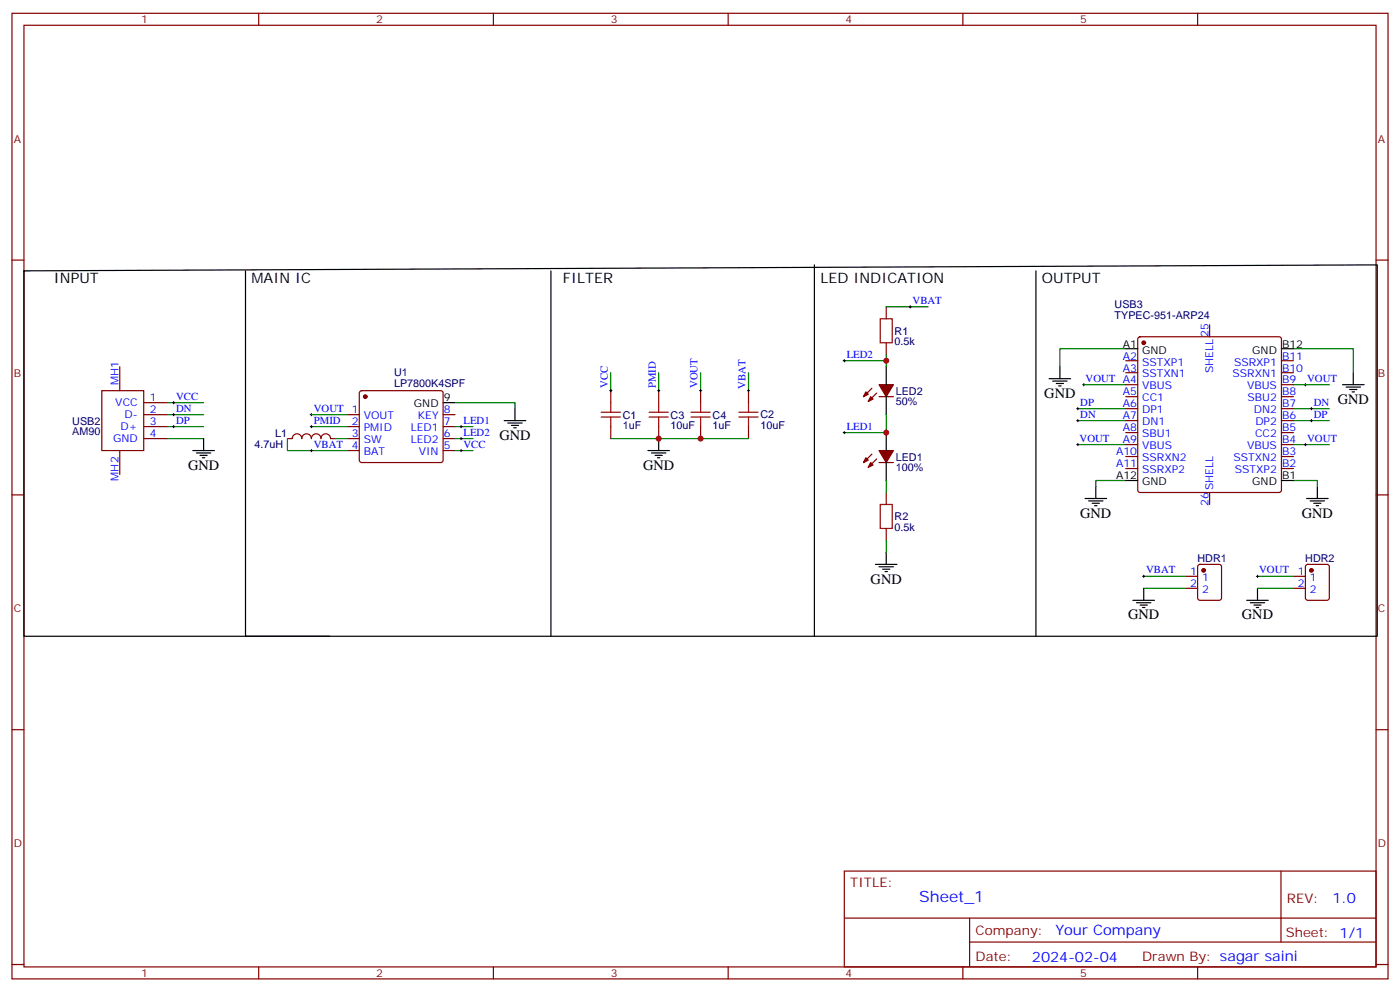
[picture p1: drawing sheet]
<svg xmlns="http://www.w3.org/2000/svg" width="412mm" height="292mm" viewBox="0 0 412 292" stroke-linecap="round" stroke-linejoin="round" font-family="sans-serif">
<g fill="none" stroke="#870000" stroke-width=".35">
<path d="M3.5 3.9h405.4v284.4h-405.4zM7.1 7.4h398.2v277.3h-398.2zM76.2 3.9v3.5M145.3 3.9v3.5M214.5 3.9v3.5M283.6 3.9v3.5M352.8 3.9v3.5M3.5 76.6h3.6M405.3 76.6h3.6M261.1 90.3v3.6M335.4 99.4l.4-.2h41l.5 .2 .2 .5v44.4l-.3 .5-.4 .2h-41l-.5-.2-.2-.5v-44.4zM356.3 95.6v3.6"/>
<path d="M30 115h12.3v17.7h-12.3zM35.3 108v7M42.3 118.6h7.1M106.1 115.2l.4-.2h23.3l.5 .2 .2 .5v19.8l-.2 .5-.5 .2h-23.3l-.5-.2-.2-.5v-19.8zM179.9 115v3.6M194 115v3.6M206.4 115v3.6M220.5 115v3.6M256.8 114.3l-2.4 2.5M258.2 115.7l-2.4 2.5M258.9 116.8h4.3M261.1 100.9v3.6"/>
<path d="M331.6 116.8h3.5M331.6 106.2h3.5M331.6 109.7h3.5M331.6 113.3h3.5M377.5 116.8h3.5M377.5 106.2h3.5M377.5 109.7h3.5M377.5 113.3h3.5M35.3 132.7v7M42.3 129.2h7.1M42.3 125.6h7.1M42.3 122.1h7.1"/>
<path d="M84.7 129.2l1.4-.1a1.41 1.41 0 0 1 1.4-1.4 1.41 1.41 0 0 1 1.4 1.5 1.41 1.41 0 0 1 1.4-1.5 1.41 1.41 0 0 1 1.4 1.5 1.41 1.41 0 0 1 1.4-1.5 1.41 1.41 0 0 1 1.4 1.5 1.41 1.41 0 0 1 1.5-1.5 1.41 1.41 0 0 1 1.4 1.5h1.4M102.3 129.2h3.5M102.3 125.6h3.5M102.3 122.1h3.5M102.3 132.7h3.5M130.5 129.2h3.6M130.5 125.6h3.6M130.5 122.1h3.6M130.5 132.7h3.6M179.9 125.6v3.6M194 125.6v3.6M206.4 125.6v3.6"/>
<path d="M220.5 125.6v3.6M256.8 133.7l-2.4 2.5M258.2 135.1l-2.4 2.5M258.9 136.2h4.3M331.6 120.3h3.5M331.6 123.9h3.5M331.6 127.4h3.5M331.6 130.9h3.5M331.6 134.4h3.5M331.6 138h3.5M377.5 120.3h3.5M377.5 123.9h3.5"/>
<path d="M377.5 127.4h3.5M377.5 130.9h3.5M377.5 134.4h3.5M377.5 138h3.5M3.5 145.7h3.6M261.1 145v3.6M261.1 155.6v3.5M356.3 145v3.6M405.3 145.7h3.6M349.2 169.7h3.6M349.2 173.2h3.6M353 166.4l.5-.2h5.6l.7 .4v9.5l-.4 .6-5.9 .1-.7-.5v-9.4z"/>
<path d="M381 169.7h3.5M381 173.2h3.5M384.8 166.4l.4-.2h5.7l.6 .4 .1 9.5-.5 .6-5.9 .1-.6-.5-.1-9.4zM3.5 214.9h3.6M405.3 214.9h3.6M248.7 256.5h156.6v28.2h-156.6zM377.3 256.5v20.9M248.7 270.4h156.5M285.6 277.4h119.6M285.6 270.4v14.1M3.5 284h3.6M76.2 284.7v3.6"/>
<path d="M145.3 284.7v3.6M214.5 284.7v3.6M283.6 284.7v3.6M352.8 284.7v3.6M405.3 284h3.6"/>
</g>
<g fill="none" stroke="#000" stroke-width=".35">
<path d="M7.1 79.8l398.6-1.8v109.4h-398.6zM72.3 79.8v107.6h24.7M162.3 79.8v107.6M239.9 78v109.4M305.2 79.8v107.6M130.5 118.6h3.6M261.1 108v5.3M261.1 116.8v5.3M309 111.5h6.4M310.1 112.2h4.2M311.1 112.9h2.2M311.9 113.6h.7"/>
<path d="M312.2 108v3.5M331.6 102.7h3.5M377.5 102.7h3.5M395.5 113.3h6.3M396.5 114h4.3M397.6 114.7h2.1M398.3 115.4h.7M398.6 109.7v3.6M56.8 132.7h6.3M57.9 133.4h4.2M58.9 134.1h2.1M59.6 134.8h.7"/>
<path d="M60 129.2v3.5M148.5 123.9h6.4M149.6 124.6h4.2M150.6 125.3h2.2M151.3 126h.7M151.7 120.3v3.6M190.9 132.7h6.3M191.9 133.4h4.2M193 134.1h2.1M193.7 134.8h.7M194 129.2v3.5M261.1 127.4v5.3"/>
<path d="M261.1 136.2v5.3M319.6 146.8h6.4M320.7 147.5h4.2M321.7 148.2h2.1M322.4 148.9h.7M322.8 143.3v3.5M331.6 141.5h3.5M377.5 141.5h3.5M384.9 146.8h6.3M385.9 147.5h4.3M387 148.2h2.1M387.7 148.9h.7"/>
<path d="M388.1 143.3v3.5M257.9 166.2h6.3M258.9 166.9h4.3M260 167.6h2.1M260.7 168.3h.7M261.1 162.7v3.5M333.7 176.8h6.4M334.8 177.5h4.2M335.8 178.2h2.2M336.5 178.9h.8M336.9 173.2v3.6M367.2 176.8h6.4"/>
<path d="M368.3 177.5h4.2M369.4 178.2h2.1M370.1 178.9h.7M370.4 173.2v3.6"/>
</g>
<g fill="#870000" stroke="#870000" stroke-width=".35">
<path d="M255.1 134.8l.7 .7-1.4 .7z"/>
<path d="M256.5 136.2l.7 .7-1.4 .7z"/>
<path d="M258.9 132.7h4.3l-2.1 3.5z"/>
<path d="M255.1 115.4l.7 .7-1.4 .7z"/>
<path d="M256.5 116.8l.7 .7-1.4 .7z"/>
<path d="M258.9 113.3h4.3l-2.1 3.5z"/>
<circle cx="107.6" cy="116.8" r=".53"/>
<circle cx="354.5" cy="168" r=".53"/>
<circle cx="386.3" cy="168" r=".53"/>
<circle cx="336.9" cy="100.9" r=".53"/>
</g>
<g fill="none" stroke="#a10000" stroke-width=".35">
<path d="M259.3 93.9h3.5v7h-3.5zM179.9 118.6v2.8M194 118.6v2.8M206.4 118.6v2.8M220.5 118.6v2.8M177.1 121.4h5.6M177.1 122.8h5.6M179.9 122.8v2.8M191.2 121.4h5.6M191.2 122.8h5.6M194 122.8v2.8M203.6 121.4h5.6"/>
<path d="M203.6 122.8h5.6M206.4 122.8v2.8M217.7 121.4h5.6M217.7 122.8h5.6M220.5 122.8v2.8M259.3 148.6h3.5v7h-3.5z"/>
</g>
<g fill="none" stroke="#008700" stroke-width=".35">
<path d="M261.1 90.3h12.3M49.4 118.6h10.6M134.1 118.6h17.6v1.7M179.9 109.7v5.3M194 109.7v5.3M206.4 109.7v5.3M220.5 109.7v5.3M248.7 106.2h12.4M261.1 104.5v3.5M319.3 113.3h12.3M331.6 102.7h-19.4v5.3M381 102.7h17.6v7"/>
<path d="M381 113.3h10.6M49.4 122.1h10.6M49.4 125.6h10.6M49.4 129.2h10.6M84.7 129.2v3.5h17.6M91.7 122.1h10.6M91.7 125.6h10.6M98.8 129.2h3.5M134.1 125.6h5.2M134.1 129.2h5.2M134.1 132.7h5.2M179.9 129.2h40.6"/>
<path d="M261.1 122.1v5.3h-12.4M317.5 120.3h14.1M317.5 123.9h14.1M317.5 130.9h14.1M381 120.3h10.6M381 123.9h10.6M381 130.9h10.6M261.1 141.5v3.5M261.1 159.1v3.6M331.6 141.5h-8.8v1.8M381 141.5h7.1v1.8M336.9 169.7h12.3"/>
<path d="M336.9 173.2h12.3M370.4 169.7h10.6M370.4 173.2h10.6"/>
</g>
<g fill="none" stroke="#000" stroke-width=".29">
<path d="M267.8 90.3h.7M268.1 90v.7M50.8 118.6h.7M51.2 118.2v.7M179.6 115h.7M179.9 114.7v.7M193.7 115h.7M194 114.7v.7M206 115h.7M206.4 114.7v.7M220.1 115h.7M220.5 114.7v.7"/>
<path d="M248.4 106.2h.7M248.7 105.9v.7M317.5 120v.7M318.9 113.3h.7M319.3 112.9v.7M384.2 113.3h.7M384.5 112.9v.7M386.3 120v.7M50.8 122.1h.7M50.8 125.6h.7M51.2 121.7v.7M51.2 125.3v.7"/>
<path d="M91.4 122.1h.7M91.4 125.6h.7M91.4 132.7h.7M91.7 121.7v.7M91.7 125.3v.7M91.7 132.3v.7M135.5 125.6h.7M135.5 129.2h.7M135.5 132.7h.7M135.8 125.3v.7M135.8 128.8v.7M135.8 132.3v.7"/>
<path d="M248.4 127.4h.7M248.7 127v.7M317.1 120.3h.8M317.1 123.9h.8M317.1 130.9h.8M317.5 123.5v.7M317.5 130.6v.7M384.2 130.9h.7M384.5 130.6v.7M385.9 120.3h.7M385.9 123.9h.7M386.3 123.5v.7"/>
<path d="M336.5 169.7h.8M336.9 169.4v.7M370.1 169.7h.7M370.4 169.4v.7"/>
</g>
<g fill="#c00">
<circle cx="261.1" cy="127.4" r=".88"/>
<circle cx="261.1" cy="106.2" r=".88"/>
<circle cx="194" cy="129.2" r=".88"/>
<circle cx="206.4" cy="129.2" r=".88"/>
</g>
<text font-size="4.6" fill="#00f" x="270.8" y="265.5">Sheet_1</text>
<g font-size="4.2">
<text x="15.9" y="83.3">INPUT</text>
<text x="74.1" y="83.3">MAIN IC</text>
<text x="165.8" y="83.3">FILTER</text>
<text x="241.7" y="83.3">LED INDICATION</text>
<text x="306.9" y="83.3">OUTPUT</text>
<text x="307.6" y="117.2">GND</text>
<text x="394.1" y="118.9">GND</text>
<text x="147.1" y="129.5">GND</text>
<text x="55.4" y="138.3">GND</text>
<text x="189.4" y="138.3">GND</text>
<text x="318.2" y="152.4">GND</text>
<text x="383.5" y="152.4">GND</text>
<text x="256.5" y="171.8">GND</text>
<text x="332.3" y="182.4">GND</text>
<text x="365.8" y="182.4">GND</text>
</g>
<g font-size="4.2" fill="#00f">
<text x="392.5" y="265.8">1.0</text>
<text x="310.9" y="275.3">Your Company</text>
<text x="304" y="283.1">2024-02-04</text>
</g>
<g font-size="3.9" fill="#800">
<text x="250.5" y="261.1">TITLE:</text>
<text x="379.1" y="265.8">REV:</text>
<text x="287.4" y="275.3">Company:</text>
<text x="378.7" y="275.9">Sheet: 1/1</text>
<text x="287.4" y="283">Date:</text>
<text x="336.4" y="283.1">Drawn By: sagar saini</text>
</g>
<g font-size="3.2" fill="#800">
<text x="41.6" y="6.9">1</text>
<text x="110.8" y="6.9">2</text>
<text x="179.9" y="6.9">3</text>
<text x="249.1" y="6.9">4</text>
<text x="318.2" y="6.9">5</text>
<text x="4.1" y="42">A</text>
<text x="405.9" y="42">A</text>
<text x="4.1" y="111.2">B</text>
<text x="405.9" y="111.2">B</text>
<text x="4.1" y="180.3">C</text>
<text x="405.9" y="180.3">C</text>
<text x="4.1" y="249.4">D</text>
<text x="405.9" y="249.4">D</text>
<text x="41.6" y="287.7">1</text>
<text x="110.8" y="287.7">2</text>
<text x="179.9" y="287.7">3</text>
<text x="249.1" y="287.7">4</text>
<text x="318.2" y="287.7">5</text>
</g>
<g font-size="3.2" fill="#00f">
<text x="268.8" y="89.5">VBAT</text>
<text x="356" y="99.2" transform="rotate(-90 356 99.2)">25</text>
<text x="249.4" y="105.3">LED2</text>
<text x="330.8" y="105.9">A2</text>
<text x="336.4" y="107.6">SSTXP1</text>
<text x="363.5" y="107.6">SSRXP1</text>
<text x="377.6" y="105.9">B11</text>
<text x="34.9" y="113.3" transform="rotate(-90 34.9 113.3)">MH1</text>
<text x="319.8" y="112.4">VOUT A4</text>
<text x="330.8" y="109.4">A3</text>
<text x="336.4" y="111.2">SSTXN1</text>
<text x="357.4" y="110" transform="rotate(-90 357.4 110)">SHELL</text>
<text x="363.1" y="111.2">SSRXN1</text>
<text x="377.6" y="112.9">B9</text>
<text x="377.6" y="109.4">B10</text>
<text x="385" y="112.4">VOUT</text>
<text x="34" y="119.6">VCC</text>
<text x="44.1" y="118.2">1</text>
<text x="51.9" y="117.7">VCC</text>
<text x="179" y="114.3" transform="rotate(-90 179 114.3)">VCC</text>
<text x="193.1" y="114.3" transform="rotate(-90 193.1 114.3)">PMID</text>
<text x="205.5" y="114.3" transform="rotate(-90 205.5 114.3)">VOUT</text>
<text x="219.6" y="114.5" transform="rotate(-90 219.6 114.5)">VBAT</text>
<text x="318.2" y="119.5">DP</text>
<text x="330.8" y="116.5">A5</text>
<text x="330.8" y="120">A6</text>
<text x="336.4" y="114.7">VBUS</text>
<text x="336.4" y="118.2">CC1</text>
<text x="367.3" y="114.7">VBUS</text>
<text x="367.5" y="118.2">SBU2</text>
<text x="377.6" y="120">B7</text>
<text x="377.6" y="116.5">B8</text>
<text x="387" y="119.5">DN</text>
<text x="36.7" y="123.2">D-</text>
<text x="44.1" y="125.3">3</text>
<text x="44.1" y="121.7">2</text>
<text x="51.9" y="121.2">DN</text>
<text x="51.9" y="124.7">DP</text>
<text x="92.4" y="124.7">PMID</text>
<text x="92.4" y="121.2">VOUT</text>
<text x="103.6" y="125.3">2</text>
<text x="103.6" y="121.7">1</text>
<text x="107.1" y="123.5">VOUT</text>
<text x="123.1" y="123.5">KEY</text>
<text x="130.7" y="121.7">8</text>
<text x="130.7" y="125.3">7</text>
<text x="136.5" y="124.7">LED1</text>
<text x="318.2" y="123">DN</text>
<text x="330.8" y="123.5">A7</text>
<text x="336.4" y="121.7">DP1</text>
<text x="336.4" y="125.3">DN1</text>
<text x="369.3" y="121.7">DN2</text>
<text x="369.8" y="125.3">DP2</text>
<text x="377.6" y="123.5">B6</text>
<text x="387" y="123">DP</text>
<text x="33.3" y="130.2">GND</text>
<text x="35.5" y="126.7">D+</text>
<text x="44.1" y="128.8">4</text>
<text x="92.4" y="131.8">VBAT</text>
<text x="103.6" y="128.8">3</text>
<text x="107.1" y="130.6">SW</text>
<text x="107.1" y="127">PMID</text>
<text x="121" y="127">LED1</text>
<text x="121" y="130.6">LED2</text>
<text x="130.7" y="128.8">6</text>
<text x="136.5" y="128.3">LED2</text>
<text x="136.5" y="131.8">VCC</text>
<text x="249.4" y="126.5">LED1</text>
<text x="318" y="130">VOUT</text>
<text x="330.8" y="127">A8</text>
<text x="330.8" y="130.6">A9</text>
<text x="336.4" y="128.8">SBU1</text>
<text x="369.7" y="128.8">CC2</text>
<text x="377.6" y="130.6">B4</text>
<text x="377.6" y="127">B5</text>
<text x="385" y="130">VOUT</text>
<text x="103.6" y="132.3">4</text>
<text x="107.1" y="134.1">BAT</text>
<text x="123.3" y="134.1">VIN</text>
<text x="130.7" y="132.3">5</text>
<text x="328.8" y="134.1">A10</text>
<text x="328.8" y="137.6">A11</text>
<text x="336.4" y="132.3">VBUS</text>
<text x="336.4" y="135.9">SSRXN2</text>
<text x="363.3" y="135.9">SSTXN2</text>
<text x="367.3" y="132.3">VBUS</text>
<text x="377.6" y="137.6">B2</text>
<text x="377.6" y="134.1">B3</text>
<text x="34.9" y="141.5" transform="rotate(-90 34.9 141.5)">MH2</text>
<text x="336.4" y="139.4">SSRXP2</text>
<text x="363.8" y="139.4">SSTXP2</text>
<text x="356" y="149.1" transform="rotate(-90 356 149.1)">26</text>
<text x="357.4" y="144.3" transform="rotate(-90 357.4 144.3)">SHELL</text>
<text x="337.6" y="168.8">VBAT</text>
<text x="350.6" y="169.4">1</text>
<text x="350.6" y="172.9">2</text>
<text x="354.1" y="171.1">1</text>
<text x="370.9" y="168.8">VOUT</text>
<text x="382.3" y="169.4">1</text>
<text x="382.3" y="172.9">2</text>
<text x="385.8" y="171.1">1</text>
<text x="354.1" y="174.7">2</text>
<text x="385.8" y="174.7">2</text>
</g>
<g font-size="3.2" fill="#000080">
<text x="328.3" y="93.9">TYPEC-951-ARP24</text>
<text x="328.3" y="90.8">USB3</text>
<text x="263.5" y="101.7">0.5k</text>
<text x="263.5" y="98.5">R1</text>
<text x="116.1" y="114">LP7800K4SPF</text>
<text x="116.1" y="110.8">U1</text>
<text x="263.9" y="119.3">50%</text>
<text x="263.9" y="116.2">LED2</text>
<text x="21.3" y="125">USB2</text>
<text x="183.4" y="123.2">C1</text>
<text x="197.6" y="123.2">C3</text>
<text x="209.9" y="123.2">C4</text>
<text x="224" y="123.2">C2</text>
<text x="21.3" y="128.2">AM90</text>
<text x="81.1" y="128.5">L1</text>
<text x="183.4" y="126.4">1uF</text>
<text x="197.6" y="126.4">10uF</text>
<text x="209.9" y="126.4">1uF</text>
<text x="224" y="126.4">10uF</text>
<text x="75" y="132.1">4.7uH</text>
<text x="263.9" y="135.7">LED1</text>
<text x="263.9" y="138.7">100%</text>
<text x="263.5" y="153.2">R2</text>
<text x="263.5" y="156.4">0.5k</text>
<text x="352.7" y="165.6">HDR1</text>
<text x="384.5" y="165.6">HDR2</text>
</g>
<g font-size="3.2">
<text x="330.8" y="102.3">A1</text>
<text x="336.4" y="104.1">GND</text>
<text x="368.9" y="104.1">GND</text>
<text x="377.6" y="102.3">B12</text>
<text x="121.9" y="120">GND</text>
<text x="130.7" y="118.2">9</text>
<text x="328.8" y="141.1">A12</text>
<text x="336.4" y="142.9">GND</text>
<text x="368.9" y="142.9">GND</text>
<text x="377.6" y="141.1">B1</text>
</g>
</svg>
